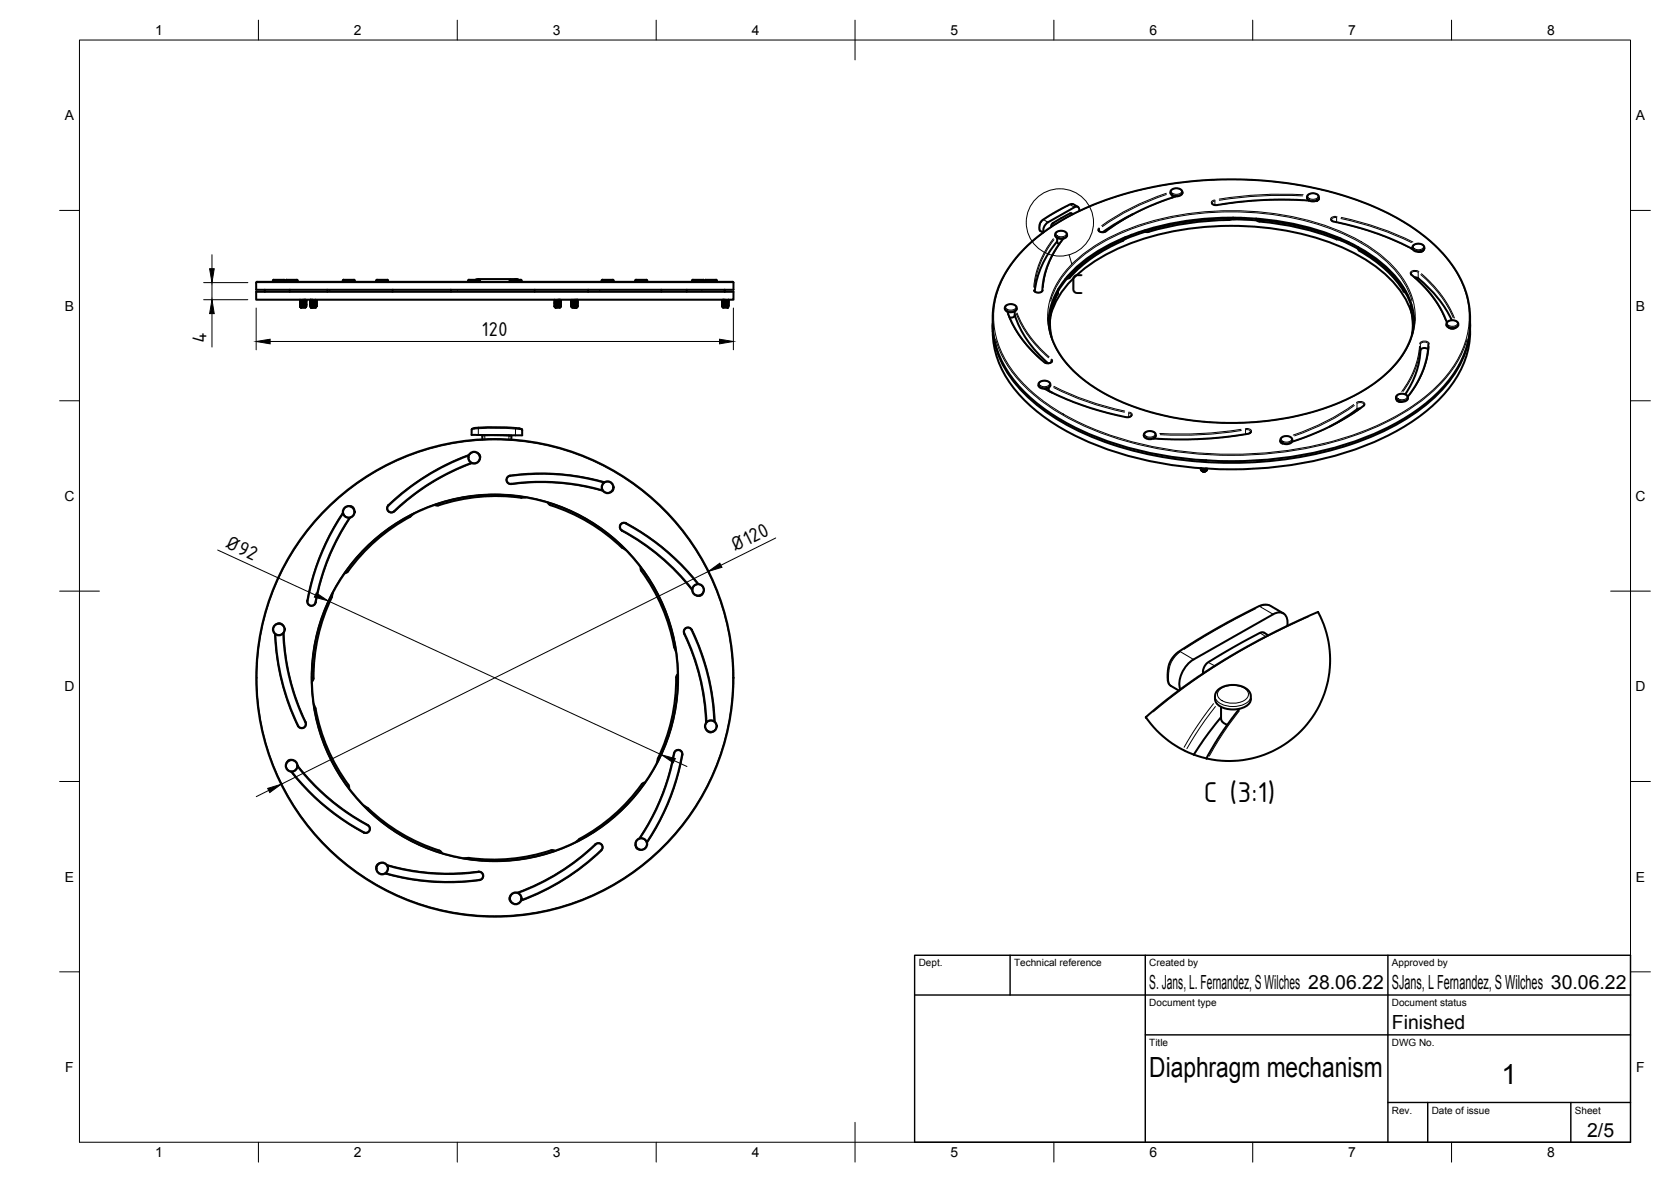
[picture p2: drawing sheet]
<svg xmlns="http://www.w3.org/2000/svg" width="420mm" height="297mm" viewBox="0 0 420 297" stroke-linecap="round" stroke-linejoin="round" font-family="sans-serif">
<!-- layer: Visible -->
<g fill="none" stroke="#000" stroke-width=".51">
<path d="M265.3 59.2l.3-.8 1.1-.4 1.2 .3 .3 .3 .1 .6M265.3 59.2a1.73 1.73 0 0 0 3 0M265.8 59.8v1M267.3 60l-2.3 3.3-1.5 3.3-.9 2.9-.6 3.7-.4 .3h-.6l-.7-.1-.2-.3M269.7 53.8l-.5-.2-2.8 1.5-1.7 1-.4 .9M271 52l-1.2-.7h-.6l-3.7 1.9-3.3 2-.7 .9-.2 1.4 .2 .5 .8 .4M271.4 53a.79 .79 0 0 0-.2-.9 .79 .79 0 0 0-1 0l-6.7 3.8a2.37 2.37 0 0 0-1.1 2.5M284.6 59l-2.3 1.5v-.4l.7-.5M284.9 53.8l-3.5 1.9-4.1 2.6M287.9 58.3l-4.9 1.7M294.3 48.5v-.4l.3-.4 1-.4 1.3 .3 .3 .4 .1 .5M294.3 48.5a1.73 1.73 0 0 0 3 0"/>
<path d="M294.8 49.2v.4M295.6 49.4l-4.6 1.6-5.2 2.3-4.2 2.4-3.7 2.5-1 .1-.5-.2-.2-.2M309.1 54.9a81.8 81.8 0 0 0-20.9 3l-.3-.1M309.1 55.3a78.4 78.4 0 0 0-20.8 3l-.8-.3M309.1 54.9v.4M310.2 55.1l5.7 .3M310.2 54.7l-1.1 .2M312.9 54.8l-3.8 .5M315.8 55v.1M315.8 55.1l.2 .4 .7 .2M315.9 55l.8 .3M316.7 55.7a68.4 68.4 0 0 1 19.4 4.4"/>
<path d="M316.7 55.3a68.4 68.4 0 0 1 19.4 4.4M328.8 49l.8-.4h.7l.8 .2 .5 .5a1.11 1.11 0 0 1-1.5 1.3 1.11 1.11 0 0 1-1.1-.2 1.11 1.11 0 0 1-.3-1.2zM329.1 50.4h.1M329.1 50.4l-4.7-.2h-6.2l-6.5 .5-5.9 .9-.8-.2-.2-.3M331.6 50l-.6 .4M334.8 55.3l.4 .4 5.9 1.4 5.4 1.7 4.2 1.6 4.5 2.2-.5-.3M336.1 59.7v.4M336.1 59.7l1 .3M64.4 73.3h120v2h-120zM64.6 70.8h119.6M64.6 70.8l-.2 .2v1.8h120v-1.8l-.2-.2M66.6 72.8v.5"/>
<path d="M68.6 70.5v.3M68.8 70.3h2.6M68.8 70.3l-.2 .2M71.4 70.3l.2 .5M72 70.3h2.6M72 70.3l-.2 .5M72.8 72.8v.5M74.6 70.3l.2 .2M74.8 70.5v.3M75.4 77.1h.1M75.4 75.6v.1M75.4 76h.1"/>
<path d="M75.4 76.3v.1M75.4 76.7h.1M75.4 77v.1M75.4 76.7l.3 .1M75.4 76.4l.3 .1M75.4 76l.3 .1M75.4 75.7l.3 .1M75.4 75.3l.3 .1M75.5 77.1l.2 .1M75.7 75.4v.1M75.7 75.8h.1M75.7 76.1v.1"/>
<path d="M75.7 76.5h.1M75.7 76.8v.1M75.7 77.2h.1M75.7 76.9l-.3 .1M75.7 76.5l-.3 .2M75.7 76.2l-.3 .1M75.7 75.8l-.3 .2M75.7 75.5l-.3 .1M75.7 77.2h-.1M76.5 75.3l-.8 .1M76.8 75.3l-1.1 .2M76.8 77.1l-1.1 .1"/>
<path d="M76.8 76.7l-1.1 .2M76.8 76.4l-1.1 .1M76.8 76l-1.1 .2M76.8 75.7l-1.1 .1M76.8 77l-1.1 .2M76.8 76.7l-1.1 .1M76.8 76.3l-1.1 .2M76.8 76l-1.1 .1M76.8 75.6l-1.1 .2M76.8 75.6v.1M76.8 76h.1M76.8 76.3v.1"/>
<path d="M76.8 76.7h.1M76.8 77v.1M76.8 76l.2 .1M76.8 77.1h.1M76.8 76.7l.2 .1M76.8 76.4l.2 .1M76.8 75.7l.2 .1M76.8 75.3l.2 .1M76.9 77.1l-.1 .2h-1.2M76.9 77.1l-1.3 .2M77 76.8l-1.6 .2M77 76.5l-1.6 .2"/>
<path d="M77 76.1l-1.6 .2M77 75.8l-1.6 .2M77 75.4l-1.6 .2M77 76.9l-1.6 .2M77 76.2l-1.6 .2M77 75.5l-1.6 .2M77 75.4v.1M77 75.8h.1M77 76.1v.1M77 76.5h.1M77 76.8v.1M77 76.9l-.2 .1"/>
<path d="M77 76.5l-.2 .2M77 76.2l-.2 .1M77 75.8l-.2 .2M77 75.5l-.2 .1M78 75.4h.1M78 75.7h.1M78 76.1h.1M78 76.4h.1M78 76.8h.1M78 76.8l.3 .1M78 76.5l.3 .1M78 76.1l.3 .1"/>
<path d="M78 75.8l.3 .1M78 75.4l.3 .1M78 77.1l.3 .2M78.1 75.3h-.1M78.1 75.3l-.1 .1M78.2 77.3h.1M78.3 77.1h.5l-.6 .2M78.3 77.1h-.3M78.3 76.3l-.3 .1M78.3 77.3h.1M78.3 75.5v.1M78.3 75.9h.1"/>
<path d="M78.3 76.2v.1M78.3 76.6h.1M78.3 76.9v.1M78.3 76.6l-.3 .2M78.3 75.9l-.3 .2M78.3 75.6l-.3 .1M78.3 77l-.3 .1M78.6 75.3l-.6 .1M79.4 77.2l-1.1 .1M79.4 76.8l-1.1 .2M79.4 76.4l-1.1 .2M79.4 76.1l-1.1 .2"/>
<path d="M79.4 75.7l-1.1 .2M79.4 75.4l-1.1 .2M79.4 77.1l-1.1 .2M79.4 76.8l-1.1 .1M79.4 76.1l-1.1 .1M79.4 75.4l-1.1 .1M79.4 75.4h.1M79.4 75.7h.1M79.4 76.1h.1M79.4 76.4h.1M79.4 76.8h.1M79.4 77.1v.1"/>
<path d="M79.4 76.8l.2 .1M79.4 77.1l.1 .1M79.4 76.4l.2 .2M79.4 76.1l.2 .1M79.4 75.7l.2 .2M79.4 75.4l.2 .1M79.4 75.3v.1M79.5 77.2l-1.2 .1M79.6 76.9l-1.3 .2M79.6 76.6l-1.6 .2M79.6 76.2l-1.6 .2M79.6 75.9l-1.6 .2"/>
<path d="M79.6 75.5l-1.6 .2M79.6 77l-.8 .1M79.6 76.3l-1.6 .2M79.6 75.6l-1.6 .2M79.6 75.5v.1M79.6 75.9h.1M79.6 76.2v.1M79.6 76.6h.1M79.6 76.9v.1M79.6 77l-.2 .1M79.6 76.6l-.2 .2M79.6 76.3l-.2 .1"/>
<path d="M79.6 75.9l-.2 .2M79.6 75.6l-.2 .1M82.3 72.8v.5M86.4 70.3h2.6M86.4 70.3l-.2 .5M89 70.3l.2 .5M94.6 70.5v.3M94.8 70.3h2.6M94.8 70.3l-.2 .2M97.4 70.3l.2 .5M98.7 72.8v.5M113.4 72.8v.5"/>
<path d="M117.9 70.3h2.6M117.9 70.3l-.2 .5M120.5 70.3l.2 .5M128.4 70.3h2.5M128.4 70.3l-.3 .5M129.6 70.1l.8 .2zM129.6 70.1h-9.3l-.8 .2M130.9 70.3l.2 .5M134.4 72.8v.5M139.4 77.1l.3 .1M139.4 75.6v.1M139.4 76h.1"/>
<path d="M139.4 76.3v.1M139.4 76.7h.1M139.4 77v.1M139.4 76.7l.3 .1M139.4 76.4l.3 .1M139.4 76l.3 .1M139.4 75.7l.3 .1M139.4 75.3l.3 .1M139.7 75.4v.1M139.7 75.8h.1M139.7 76.1v.1M139.7 76.5h.1"/>
<path d="M139.7 76.8v.1M139.7 77.2h.1M139.7 76.9l-.3 .1M139.7 76.5l-.3 .2M139.7 76.2l-.3 .1M139.7 75.8l-.3 .2M139.7 75.5l-.3 .1M139.7 77.2h-.1M140.5 75.3l-.8 .1M140.8 75.3l-1.1 .2M140.8 77.1l-1.1 .1M140.8 76.7l-1.1 .2"/>
<path d="M140.8 76.4l-1.1 .1M140.8 76l-1.1 .2M140.8 75.7l-1.1 .1M140.8 77l-1.1 .2M140.8 76.7l-1.1 .1M140.8 76.3l-1.1 .2M140.8 76l-1.1 .1M140.8 75.6l-1.1 .2M140.8 75.6v.1M140.8 76h.1M140.8 76.3v.1M140.8 76.7h.1"/>
<path d="M140.8 77v.1M140.8 77.1h.1M140.8 76.7l.2 .1M140.8 76.4l.2 .1M140.8 76l.2 .1M140.8 75.7l.2 .1M140.8 75.3l.2 .1M140.9 77.1l-.1 .2h-1.2M140.9 77.1l-1.3 .2M141 76.8l-1.6 .2M141 76.5l-1.6 .2M141 76.1l-1.6 .2"/>
<path d="M141 75.8l-1.6 .2M141 75.4l-1.6 .2M141 76.9l-1.6 .2M141 76.2l-1.6 .2M141 75.5l-1.6 .2M141 75.4v.1M141 75.8h.1M141 76.1v.1M141 76.5h.1M141 76.8v.1M141 76.9l-.2 .1M141 76.5l-.2 .2"/>
<path d="M141 76.2l-.2 .1M141 75.8l-.2 .2M141 75.5l-.2 .1M143.6 75.4v.1M143.6 75.8h.1M143.6 76.1v.1M143.6 76.5h.1M143.6 76.8v.1M143.6 76.8l1.4-.3 .2 .2zM143.6 76.1l1.4-.3 .2 .2zM143.6 75.5l1.6-.2-1.4 .3M143.6 76.9l.2 .1"/>
<path d="M143.6 76.5l.2 .2M143.6 76.2l.2 .1M143.6 75.8l.2 .2M143.6 75.5l.2 .1M143.7 77.1l.2 .2h1.1M143.7 77.1h1.5l-1 .2 .8-.1M143.8 75.3l-.2 .1M143.8 75.6v.1M143.8 76h.1M143.8 76.3v.1M143.8 76.7h.1M143.8 77v.1"/>
<path d="M144.8 75.3l-1.2 .1M145 77.2l-.3 .1M145 76.9l-1.3 .2M145 76.2l-1.4 .3M145 75.5l-1.4 .3M145 75.4v.1M145 76.1v.1M145 76.8v.1M145 77.2h.1M145 76.9l.2 .1M145 76.2l.2 .1M145 75.5l.2 .1"/>
<path d="M145.2 76.7l-1.4 .3M145.2 76.4l-1.4 .3M145.2 76l-1.4 .3M145.2 75.7l-1.4 .3M145.2 77l-.2 .1M145.2 76.3l-1.6 .2M145.2 75.6l-1.6 .2M145.2 77l-1 .3M145.2 76.7l-1.6 .2M145.2 76.4l-1.6 .1M145.2 76l-1.6 .2M145.2 75.7l-1.6 .1"/>
<path d="M145.2 75.6v.1M145.2 76h.1M145.2 76.3v.1M145.2 76.7h.1M147.9 72.8v.5M151.5 70.3h2.6M151.5 70.3l-.2 .5M154.1 70.3l.2 .5M159.9 70.3h2.6M159.9 70.3l-.2 .5M162.5 70.3l.2 .5M166.3 72.8v.5"/>
<path d="M172.7 72.8v.5M174.2 70.3h2.6M174.2 70.3l-.2 .5M176.8 70.3l.2 .5M177.4 70.3h2.6M177.5 70.3l-.3 .5M180.1 70.3l.2 .2M180.2 70.5v.3M181.6 75.5v.1M181.6 75.9h.1M181.6 76.2v.1M181.6 76.6h.1"/>
<path d="M181.6 76.9v.1M181.6 76.6l.2 .2M181.6 76.3l.2 .1M181.6 75.9l.2 .2M181.6 75.6l.2 .1M181.7 77.2l1.2 .1M181.8 75.3v.1M181.8 75.4h.1M181.8 76.1h.1M181.8 76.8h.1M181.8 76.8l-.2 .1M181.8 76.4l-.2 .2"/>
<path d="M181.8 76.1l-.2 .1M181.8 75.7l-.2 .2M181.8 75.4l-.2 .1M181.8 77.1l-.1 .1M181.9 75.3l-.1 .1M182.2 72.8v.5M182.3 75.3l-.5 .1M182.3 72.8v.5M182.9 77.3h.1M182.9 77l-1.1 .1M182.9 76.6l-1.1 .2M182.9 76.3l-1.1 .1"/>
<path d="M182.9 75.9l-1.1 .2M182.9 75.6l-1.1 .1M182.9 76.9l-1.1 .2M182.9 76.2l-1.1 .2M182.9 75.5l-1.1 .2M182.9 75.5v.1M182.9 75.9h.1M182.9 76.2v.1M182.9 76.6h.1M182.9 76.9v.1M182.9 76.6l.3 .2M182.9 77l.3 .1"/>
<path d="M182.9 76.3l.3 .1M182.9 75.9l.3 .2M182.9 75.6l.3 .1M183.1 75.3h.1M183.2 77.1l-1.5 .1M183.2 77.1l-.3 .2M183.2 76.8l-1.6 .1M183.2 76.4l-1.6 .2M183.2 76.1l-1.6 .1M183.2 75.7l-1.6 .2M183.2 75.3l-1.6 .2M183.2 76.8l-1.6 .2 .2 .1"/>
<path d="M183.2 76.1l-1.6 .2M183.2 75.4l-1.6 .2M183.2 75.4h.1M183.2 75.7h.1M183.2 76.1h.1M183.2 76.4h.1M183.2 76.8h.1M183.2 76.8l-.3 .1M183.2 76.5l-.3 .1M183.2 76.1l-.3 .1M183.2 75.8l-.3 .1M183.2 75.4l-.3 .1"/>
<path d="M252.8 76.9l.6-.4 .9-.1 .9 .3 .4 .5a.97 .97 0 0 1-1 1.2l-.4 .1a1.09 1.09 0 0 1-1.2-.2 1.09 1.09 0 0 1-.3-1.2zM253.3 78.3l.8 2.2 1.5 2.6 1.5 2.3 1.8 2.1 3.8 3.6 1.1 .2 .7-.5M255.1 78.3v1.1l-.6 .4h-.6M255.2 79.2a27.2 27.2 0 0 0 8.3 12.1M263.6 79.8a19.7 19.7 0 0 0 7.7 14.7l3.1 2.3 4.3 2.6 4.8 2.2 4.4 1.6 6.2 1.5 4.9 .9 5 .5 6.7 .2 5.1-.2 7.2-1 5.3-1.1 4-1.2 4.8-1.7 4.7-2.4 3.8-2.4 3.5-2.9a19 19 0 0 0 6.5-13.6M265.8 60.8l.5 .5M265.8 60.7a23.4 23.4 0 0 0-5.6 12.5M266 73.4v.4M266 73.4a16 16 0 0 0-1.6 11.3M266 73.8a16.6 16.6 0 0 0-2 7.5M266 72.8v.6M266.1 72.6l-.1 1.2"/>
<path d="M268.2 70.1l-2.2 3.1M269 69.4l-.8 .3M282.3 60.5a38.3 38.3 0 0 0-13.5 9.4l-.9 .2M282.3 60.1a37.7 37.7 0 0 0-13.3 9.3M336.1 60.1l3 .8M337.1 60.4l4.4 2.1M341.5 62.2v.4M341.5 62.6l.1 .3a31.5 31.5 0 0 1 11.4 10.3M341.5 62.1l.1 .4a31.7 31.7 0 0 1 11.4 10.3M353 72.8v.4M353 73.2l1 1M353 72.8l.6 .6"/>
<path d="M353.5 73.8l1.3 2.9M354.6 77.4l.4 1.9 .3 2.3M354.6 77v.4M354.8 68.8l3.1 3 2.5 3 1.9 2.8 1.5 3.4M354.9 76.6l-.3 .3a16.5 16.5 0 0 1 .4 7.2M354.9 78.7a24.6 24.6 0 0 0-10.9-13.1 64.9 64.9 0 0 0-34.8-8.8 66.2 66.2 0 0 0-32.7 8.1 27.2 27.2 0 0 0-11.8 12.7l-.5 1.6M355.4 61.6l.7-.3 .8-.1 .9 .3 .3 .5a.97 .97 0 0 1-1 1.2l-.5 .1a1.13 1.13 0 0 1-1.4-1.4zM355.7 69.7a2.14 2.14 0 0 1 1.8 1 30.1 30.1 0 0 1 7.5 9.8M357.5 63.1v.1M357.9 62.9l-.4 .3-.9 .1M249.6 81.7a23.6 23.6 0 0 0 6.4 17.1 52.8 52.8 0 0 0 23.3 14.4 98.7 98.7 0 0 0 63.9-1.2 51.1 51.1 0 0 0 20.1-13.2 23.9 23.9 0 0 0 6.4-15.5M249.6 81.5a24.7 24.7 0 0 0 8.7 18.1 60.6 60.6 0 0 0 25.9 13.5 98.4 98.4 0 0 0 60.6-3.4 47.4 47.4 0 0 0 20.2-14.7 22.6 22.6 0 0 0 4.6-13.5"/>
<path d="M261.1 96.8a1.73 1.73 0 0 0 3 0M261.1 96.8v-.4l.3-.4 1-.3 1.4 .3 .3 .4v.4M262.7 97.7l5.8 2.8 7.4 2.5 7.3 1.8h.8l.5-.4M263.6 80.5a19.4 19.4 0 0 1 6.7-13.1 49.2 49.2 0 0 1 24.5-11.3 74.9 74.9 0 0 1 42.5 3.9 34.9 34.9 0 0 1 15.5 12 17.4 17.4 0 0 1 2.8 8.5M263.7 97.5v.7M263.7 98.2l.8 .4M351.2 99.4l.6-.4 .9-.1 .8 .3 .5 .5a.96 .96 0 0 1-1 1.2l-.5 .1a1.1 1.1 0 0 1-1.2-.3 1.1 1.1 0 0 1-.2-1.1zM359.1 87.8a1.26 1.26 0 0 0-1.9 .2 21.1 21.1 0 0 1-3.9 11.1M359.2 86.6l-.5 3.6-.8 2.7-1.5 3.2-2.4 3.6M363.9 80.9l.7-.4h.9l.7 .2 .4 .5a1.11 1.11 0 0 1-1.4 1.3 1.1 1.1 0 0 1-1.2-.2 1.1 1.1 0 0 1-.3-1.2zM364.4 82.4l.6 .2 .9-.2M369.6 81.7v1.6"/>
<path d="M369.7 81.3a24.6 24.6 0 0 1-8.2 17.4 61.5 61.5 0 0 1-28.5 14.5 99.2 99.2 0 0 1-56.9-3.2 51.1 51.1 0 0 1-20.1-13.2 23.9 23.9 0 0 1-5.2-23.8 33.4 33.4 0 0 1 14.4-16.6 82 82 0 0 1 38.5-11.2l8.1-.1 9.5 .6a76.4 76.4 0 0 1 34.7 12 30.9 30.9 0 0 1 13.1 17.4l.4 2.6 .1 3.6M117.8 114.5a57 57 0 0 0-20.3 12.8 1 1 0 0 0 .3 1.3 1 1 0 0 0 1.3-.1 56.1 56.1 0 0 1 19.4-12.2M121.3 110.4l-.1-1 3.7-.1 3.7 .2-.1 1M128.2 119.6a57.7 57.7 0 0 1 23.7 1.6M128.3 119.6a1.01 1.01 0 0 0-.9 1.1 1.01 1.01 0 0 0 1.1 .9 55.8 55.8 0 0 1 23 1.6M129.6 107.6h1l.6 .3M129.7 107.6a63.4 63.4 0 0 0-9.9-.1l-.6 .1-.6 .3v1.4l12.7 .1-.1-1.5M287.6 109.5a1.73 1.73 0 0 0 3 0l-.3-.8-1.3-.4-1.1 .4-.3 .4v.4M290.2 110.1v.1M301.8 115.6l1.5 .1M301.9 117.8h.1M301.9 117.7l.1 .3 .6 .2 .5-.1 .4-.3"/>
<path d="M302 118l.2 .3 .5 .2M302.2 118.3l.1 .1M302.3 118.4l.3 .1M302.4 117.9h.5M302.9 118.2h-.5M303 118.4l-.5 .1M303.1 118.4h-.8M303.2 117.8l-.7 .1-.5-.2 .5 .2 .8-.1M303.2 118.4l-.7 .1M303.3 118.3l-1 .1M303.3 118.3l-.6 .1M303.5 117.8l-.1 .4-.7 .3"/>
<path d="M303.5 117.8l-.6 .4-.8-.1-.2-.3M303.5 117.9l-.2 .4M303.5 117.9h.1M314.5 108.5l-.4 .4-1 .2-8.5 1.1-6 .2-8.6-.2M322 111l.5 .4M322.2 110l.7-.4h.8l.9 .3 .3 .4a.97 .97 0 0 1-1 1.3h-.4a1.09 1.09 0 0 1-1.2-.2 1.09 1.09 0 0 1-.3-1.1zM322.4 111.4h.1M342 102.6l-.8 .2-3.6 2.6-3.3 1.8M343 101.8l-3.3 2.4-4.7 2.7-5.6 2.5-4.5 1.6M351.2 100.6l.5 .4h.7M351.4 100.7v.1M86.2 129a56 56 0 0 0-8.9 22.4 1 1 0 0 0 1 .8 1 1 0 0 0 1-.8 55.6 55.6 0 0 1 8.6-21.3"/>
<path d="M104 129.1l-.6 .5a48.7 48.7 0 0 0-16.1 14.3l-.6 .1M109.3 126.9l.9 .1M132.2 125l-1.1 .1a46 46 0 0 0-20.8 1.9M137.8 126.3l.3 .5a47.2 47.2 0 0 1 18.3 10.9M156.4 137.6l1 .6M156.4 133.3a56.2 56.2 0 0 1 17.6 14.8M157.4 131.6a57.7 57.7 0 0 1 18.1 15.2M157.4 131.5a1.01 1.01 0 0 0-1.4 .4 1.01 1.01 0 0 0 .4 1.4M69.2 159.4a56.5 56.5 0 0 0 6 23.3 1.01 1.01 0 0 0 1.3 0 1.01 1.01 0 0 0 .3-1.2M71.2 159.2a56.2 56.2 0 0 0 5.6 22.3M83.5 150.1a47 47 0 0 0-4.7 20.7l-.4 .5M83.7 149l-.3 1.1"/>
<path d="M161.1 142.6v.6a48.4 48.4 0 0 1 8.5 19.7l.4 .8M172.1 159.2a1 1 0 0 1 .4-1.4 1 1 0 0 1 1.4 .5 58.1 58.1 0 0 1 5.7 23M172.1 159.2a56.2 56.2 0 0 1 5.5 22.3M317.9 159l-.6-.1-.5 .1-6.7 3.7-6.4 3.8-1 1.3-.2 1.4M317.9 159l1 .7M322.7 154.1l-3.5-2-1.2-.2-1 .2-10.3 5.4-10.5 6.4-1.2 1.2-1 1.6-.3 1.5-.1 2.1 .2 1.2 .3 .7 2.3 1.3M323.7 157.3a2.49 2.49 0 0 0-2-3.4l-1.6 .5-20 11.3a7.1 7.1 0 0 0-3.3 7.5M78.9 177l.3 .8a48.4 48.4 0 0 0 8.5 19.7l.1 .6M170.4 169.4l-.3 .5a48.5 48.5 0 0 1-4.7 21l-.2 .8M306.2 173.4l.9-.6 .9-.4 1.3-.2h1.6l1.5 .3 .8 .5 .8 .6 .4 .7a2.86 2.86 0 0 1-2.6 3.8 6.1 6.1 0 0 1-5.9-1.4l-.3-.5-.1-1.3 .2-.7zM307 177.7v2.9a1.79 1.79 0 0 0 1.6 1.5M311.6 178.1l-4.7 6.6-3.6 5.9"/>
<path d="M74.8 192.6a58.1 58.1 0 0 0 17.9 15 1.01 1.01 0 0 1 0 1.3 1.01 1.01 0 0 1-1.2 .3 58.4 58.4 0 0 1-18.2-15.3M162.2 196.6l-.6 .2a48.9 48.9 0 0 1-16.1 14.2l-.7 .6M171.5 189.7a57.9 57.9 0 0 1-8.9 21.9M171.5 189.7a1.01 1.01 0 0 0-.8-1.2 1.01 1.01 0 0 0-1.2 .8 55.7 55.7 0 0 1-8.6 21.4M300.2 189.6l-2.6-1.1a25.8 25.8 0 0 1-9.5-8.2l3.9-3.4 5.1-3.9 5.3-3.7 5.7-3.6 11.7-6.5 11.6-5.4a25.4 25.4 0 0 1-2.1 27.4 25.4 25.4 0 0 1-26 9.4M300.2 189.6l3.1 1M307 180.2l-4.3 5.6-2.5 3.8M91.5 202.5l.7 .4a48.5 48.5 0 0 0 18.5 11l.4 .5M97 219.5a58.5 58.5 0 0 0 23.6 1.6M97.4 217.5a57.6 57.6 0 0 0 23.3 1.6 1.01 1.01 0 0 1 .8 1.1 1.01 1.01 0 0 1-.9 .9M117.8 215.6l-1.2 .1M139.5 213.8l-.6-.2a47.3 47.3 0 0 1-21.1 2"/>
<path d="M151.1 213.7a58.2 58.2 0 0 1-20 12.5M151.2 213.7a1 1 0 0 0 0-1.5 1 1 0 0 0-1.4 0 56.2 56.2 0 0 1-19.5 12.2"/>
<circle cx="119.2" cy="115" r="1.49"/>
<circle cx="87.7" cy="128.6" r="1.49"/>
<circle cx="152.8" cy="122.4" r="1.49"/>
<circle cx="70.1" cy="158.2" r="1.49"/>
<circle cx="175.5" cy="148.2" r="1.49"/>
<circle cx="124.4" cy="170.3" r="60"/>
<circle cx="124.4" cy="170.3" r="46"/>
<circle cx="73.3" cy="192.4" r="1.49"/>
<circle cx="178.7" cy="182.5" r="1.49"/>
<circle cx="96.1" cy="218.2" r="1.49"/>
<circle cx="161.2" cy="212.1" r="1.49"/>
<circle cx="129.7" cy="225.8" r="1.49"/>
</g>
<!-- layer: Visible Narrow -->
<g fill="none" stroke="#000" stroke-width=".25">
<path d="M261.6 55.9h.1M262.3 55.2h.1M262.4 55.2l-.9 1.1-.1 1.4 .2 .4M262.4 55.2l1 .6M264.8 56.1l.4 .3M264.9 60a22.8 22.8 0 0 0-5 12.2M265.3 59.1a1.86 1.86 0 0 0 3 0M265.6 58.5a1.6 1.6 0 0 1 2.5 .3 1.5 1.5 0 0 1-2.6 0zM268.7 51.6l-6 3.4M269 51.4h.1M269.1 53.6l.4 .3M269.1 51.5l1 .5"/>
<path d="M269.8 51.3h.1M269.8 51.3l.2 .1M269.8 51.3l-.7 .1M276.2 57.4l-.1 .2a1.26 1.26 0 0 0 2 .6M276.3 57.3l.1 .2M276.4 57.5l-.2 .3M276.4 57.5v.6M278.2 58.1h-.1M288.8 57.9v.3M293.3 48.6a61.1 61.1 0 0 0-16.3 8.1M293.3 48.9a60.8 60.8 0 0 0-16.1 8.1M294.3 48.4a1.86 1.86 0 0 0 3 0"/>
<path d="M294.6 47.8a1.6 1.6 0 0 1 2.5 .3 1.5 1.5 0 0 1-2.6 0zM294.7 49.7a58.8 58.8 0 0 0-15.8 7.9M297.3 48.1a.47 .47 0 0 1-.1 .8M305.2 50.3l-.6 .6a1.02 1.02 0 0 0 1.3 .7M305.4 50.5l-.6 .5M305.4 50.2l.1 .3M305.5 50.6v.9M306.1 51.5v.1M316.7 55.3v.4M327.5 49.2l-4.5-.1-6 .1-6 .5-4.4 .6M327.7 48.9l-4.6-.1-6.1 .1-6 .5-4.4 .6M328.1 50.4l-4.5-.2-6 .1-6 .5-4.4 .6"/>
<path d="M328.7 49.6a1.86 1.86 0 0 0 2.9 0M328.9 49.1a1.6 1.6 0 0 1 2.5 .2 1.5 1.5 0 0 1-2.6 0zM331.6 50h.1M331.7 49.6v.5l-.8 .4M335.4 55.7h.1M336 54.4h-.5a.78 .78 0 0 0-.9 .9l.6 .4M336 54.7l-.8 .1-.4 .4M336.1 54.8v1M336.2 54.4l-.1 .3M336.5 56a71.8 71.8 0 0 1 17.8 6.2M337.2 54.9l4.1 1a73 73 0 0 1 13.6 5.1M337.3 54.6a75.5 75.5 0 0 1 18 6.2"/>
<path d="M64.4 71h120M66.6 72.8v.5M68.6 70.5h3M71.8 70.5h3M82.9 72.8v.5M86.2 70.5h3M94.6 70.5h3M115.1 72.8v.5M117.7 70.5h3M128.1 70.5h3M129.6 70.1l.8 .2M150.8 72.8v.5"/>
<path d="M151.3 70.5h3M159.7 70.5h3M174 70.5h3M176.5 72.8v.5M177.2 70.5h3M252.7 77.5a1.86 1.86 0 0 0 2.9 0M253 76.9a1.6 1.6 0 0 1 2.5 .3 1.5 1.5 0 0 1-2.6 0zM253.4 78.9a29.1 29.1 0 0 0 8.4 11.6M255.5 78.8a28 28 0 0 0 8.1 11.1M255.7 78.7a27.9 27.9 0 0 0 8.1 11M257.6 62.6a57.9 57.9 0 0 1 26-14.1 98.8 98.8 0 0 1 58.9 2.3 50.8 50.8 0 0 1 21 13.8 21.8 21.8 0 0 1 4 23.8 36.2 36.2 0 0 1-15.6 15.6 86.4 86.4 0 0 1-42.3 10.2 86.4 86.4 0 0 1-42.3-10.2 36.2 36.2 0 0 1-15.5-15.6 21.3 21.3 0 0 1 2.4-21.8zM259.9 73a1.49 1.49 0 0 0 2.4 0"/>
<path d="M259.9 72.9l.2 .1M260.1 73v.1M260.1 73h.1M262.3 72.9l-.2 .1M264.2 75.6a23.9 23.9 0 0 1 10.6-13.2 62.2 62.2 0 0 1 31.9-9.1 67.4 67.4 0 0 1 35.8 7.9 27.4 27.4 0 0 1 12 12.8l.6 1.6M265 60.2a22.9 22.9 0 0 0-4.9 12.1M267 60.6a22 22 0 0 0-4.7 11.6M268.9 69.4v.4M269.2 66.7a47.2 47.2 0 0 1 23-11.8 75.4 75.4 0 0 1 45.4 3.5 34.7 34.7 0 0 1 15.2 11.6 16.7 16.7 0 0 1-1.3 20.9 40.1 40.1 0 0 1-19 11.9 75.4 75.4 0 0 1-50.8-1.9 34.7 34.7 0 0 1-15.2-11.7 16.7 16.7 0 0 1 1.2-20.9zM341.8 62.6v.4M354.6 77.1v.4M354.8 69h.1"/>
<path d="M355.2 62.3a1.86 1.86 0 0 0 2.9 0M355.4 61.7a1.6 1.6 0 0 1 2.5 .3 1.5 1.5 0 0 1-2.6 0zM355.4 69.6a27.9 27.9 0 0 1 8.1 10.9M356.5 68.4l-1-.2-.7 .5M356.6 68.5v1.4M356.6 68.2l-.7-.2a.84 .84 0 0 0-.9 0 .84 .84 0 0 0-.3 .9M356.8 68.2l-.2 .3M357.2 69a29.4 29.4 0 0 1 8.2 10.9M357.4 68.8a29.4 29.4 0 0 1 8.3 11.1M357.6 63.1v.1M358.1 62.7l-.5 .5-1.1 .1M250.3 85.2a29.7 29.7 0 0 0 10.9 15.1 72.2 72.2 0 0 0 34.1 13.1 96.8 96.8 0 0 0 50.6-6 46.9 46.9 0 0 0 19.1-14.2 24.8 24.8 0 0 0 3.9-8"/>
<path d="M261.1 96.7a1.86 1.86 0 0 0 3 0M261.4 96.1a1.6 1.6 0 0 1 2.5 .3 1.5 1.5 0 0 1-2.6 0zM262.5 91h.1M263.5 98.2a75 75 0 0 0 18.5 6.4M264.3 90.5v.5M264.5 90.2l-.2 .3 .2 .3M264.5 90.3l.2 .3a1.31 1.31 0 0 1-2.1 .5M265 97.4a72.2 72.2 0 0 0 17.7 6.2M265 97.1a71.9 71.9 0 0 0 17.8 6.2M351.3 99.4a1.6 1.6 0 0 1 2.5 .3 1.5 1.5 0 0 1-2.6 0zM356.9 87a21.6 21.6 0 0 1-4.4 11.4M357 86.4l.2 .1"/>
<path d="M357 86.3a1.49 1.49 0 0 1 2.4 0M357.1 87.2a21.6 21.6 0 0 1-4.3 11.1M357.1 86.6v1.4M357.2 86.4a1.26 1.26 0 0 1 2 .1M359.3 87.1a22.6 22.6 0 0 1-4.8 12.1M359.3 86.4l-.1 .1M363.7 81.5a1.86 1.86 0 0 0 3 0M364 81a1.6 1.6 0 0 1 2.5 .3 1.5 1.5 0 0 1-2.6 0zM364.2 82.3a1.79 1.79 0 0 0 1.9 0M117.9 114.2a59 59 0 0 0-20.3 12.7M118.8 116.5a56 56 0 0 0-19.6 12.1M119.3 107.8l-.7 .2"/>
<path d="M119.4 107.5l-.1 .3M119.9 113.7a1.2 1.2 0 0 1 .7 2M120.3 107.5v.2M120.3 107.7l-1 .1M120.3 107.7v1.6M120.3 107.7l4.7-.1 4.6 .2M121.9 109.4v1M128 109.4l-.1 1.1M128.2 119.4a1.2 1.2 0 0 0-1 1.3 1.2 1.2 0 0 0 1.4 1.1M128.2 119.6v-.2a58 58 0 0 1 23.9 1.7M129.6 107.8l1.7 .3M129.6 107.8v1.6"/>
<path d="M129.7 107.6l-.1 .2M130.5 107.6l.2 .3M283.1 104.8h.1M283.8 103.9v.9M283.9 103.5l-.1 .3M283.9 103.8l.6 .5M284.1 103.6l.6 .6a1.07 1.07 0 0 1-1.4 .7M287.6 109.1l-.1 .5 .2 .2M287.7 109.4a1.86 1.86 0 0 0 2.9 0M287.9 108.8a1.6 1.6 0 0 1 2.5 .3 1.5 1.5 0 0 1-2.6 0zM312 107.9l-4.3 .6-5.8 .5-5.9 .1-4.4-.2M312.1 108.2l-4.3 .6-5.8 .4-5.9 .2-4.4-.2"/>
<path d="M312.7 109.2a99.8 99.8 0 0 1-21.5 1.1M313.1 107.7l.1 .3M313.2 108v1.1M313.3 108l.8 .1 .4 .4M313.3 107.7h.5a.74 .74 0 0 1 .8 .9l-.6 .4M313.8 109h.1M321.9 110.6v.5l.7 .4M322 110.6a1.86 1.86 0 0 0 2.9 0M322 111h.1M322.3 110.1a1.6 1.6 0 0 1 2.5 .3 1.5 1.5 0 0 1-2.6 0zM340.4 101.7a57.5 57.5 0 0 1-15.2 7.6M340.5 101.9a57.5 57.5 0 0 1-15 7.6"/>
<path d="M341.1 101.2l.1 .2M341.2 101.1l.7-.2a.8 .8 0 0 1 .9 .1 .8 .8 0 0 1 .3 .9M341.2 101.5v1.3M341.3 101.3l1-.1 .7 .5M342.2 102.5a60.3 60.3 0 0 1-16.3 8.2M343 102h-.1M351 100.3l.5 .6 1.1 .1M351 100a1.86 1.86 0 0 0 3 0M351.3 100.7h.1M86.2 128.7a58.2 58.2 0 0 0-9.1 22.3M87.4 127.2a1.2 1.2 0 0 1 1.8 1.2M88.2 130.1a56 56 0 0 0-8.7 21.3"/>
<path d="M97.6 126.9l.1 .1M97.6 126.9a1.2 1.2 0 0 0-.1 1.7 1.2 1.2 0 0 0 1.7 0l-.1-.1M128.5 121.6v.2M128.5 121.8a56.4 56.4 0 0 1 23.2 1.7M154.2 122a1.2 1.2 0 0 1-1 1.9M156.4 133.3v.1a58.3 58.3 0 0 1 17.6 15M157.5 131.4a58.4 58.4 0 0 1 18.3 15.4M157.5 131.4l-.1 .2M157.5 131.4a1.2 1.2 0 0 0-1.7 .4 1.2 1.2 0 0 0 .5 1.7M69 159.2a58.2 58.2 0 0 0 5.8 23.3M69.3 156.9a1.2 1.2 0 0 1 2 .4M71.4 158.9a56 56 0 0 0 5.6 22.5"/>
<path d="M77.1 151h.2M77.2 151a1.2 1.2 0 0 0 .9 1.4 1.2 1.2 0 0 0 1.4-1M79.3 151.4h.2M171.9 159.3a55.6 55.6 0 0 1 5.5 22.5M172.1 159.2l-.2 .1M174.1 158.2l-.2 .1M174.1 158.2a1.2 1.2 0 0 0-1.6-.5 1.2 1.2 0 0 0-.6 1.6M174.1 158.2a58.4 58.4 0 0 1 5.7 23.3M176.9 148.8a1.2 1.2 0 0 1-1.8 .9M315.7 153l-10.5 5.6-7.5 4.6M316.9 159.1l1.3 .8M317 152.5l3 1.8"/>
<path d="M319.1 152.1h.1M319.1 152.1l.5 .2M319.1 152.1l-1-.1-1.6 .4M329 155a162.6 162.6 0 0 0-39 23.9M294.5 165.8l.3 .1M296.4 163.7l.4 .1M296.8 163.8l-1.7 1.7-1 2-.2 1.5-.1 2 .2 .9 .4 .5M297 163.9l3 1.7M303.8 166.5l1.6 .8M305.1 176.8l-3.9 5.5-3.5 5.5M305.6 175.4a4.4 4.4 0 0 0 4.4 2.2 4.4 4.4 0 0 0 4.5-2.2M305.6 177.6l-3.8 5.2-3.4 5.4"/>
<path d="M306.7 173.3a5.4 5.4 0 0 1 7 .4 1.89 1.89 0 0 1-1.5 2.7 5.4 5.4 0 0 1-5.9-1.2 1.47 1.47 0 0 1 .4-1.9zM311.6 178.6l-4.1 5.7-3.4 5.7M73.1 193.9a58.4 58.4 0 0 0 18.3 15.4M73.8 191a1.2 1.2 0 0 0-1.9 .9M74.8 192.3a56 56 0 0 0 17.7 14.9M75 182.4l-.2 .1M76.9 181.4l-.1 .1M76.9 181.4a1.2 1.2 0 0 1-.5 1.6 1.2 1.2 0 0 1-1.6-.5M169.3 189.3a56 56 0 0 1-8.7 21.5M169.3 189.3h.2M169.4 189.3a1.2 1.2 0 0 1 1.3-1 1.2 1.2 0 0 1 1 1.4M171.5 189.7h.2"/>
<path d="M171.7 189.7a58.1 58.1 0 0 1-9 22.2M177.5 183.4a1.2 1.2 0 0 0 2.1 .4M91.5 209.2l-.1 .1M92.4 207.4l.1-.1a1.15 1.15 0 0 1 .5 1.6 1.15 1.15 0 0 1-1.6 .4M95.6 216.8a1.2 1.2 0 0 0-.9 1.9M96.7 219.6a58.6 58.6 0 0 0 23.9 1.7v-.2M97.2 217.2a56 56 0 0 0 23.1 1.7M120.3 218.9a1.2 1.2 0 0 1 1.3 1 1.2 1.2 0 0 1-1 1.4M120.3 218.9v.2M149.6 212.1a56 56 0 0 1-19.7 12.2M149.6 212.1l.2 .1M149.6 212.1a1.2 1.2 0 0 1 1.7 0 1.2 1.2 0 0 1 0 1.7"/>
<path d="M151.2 213.7l.1 .1M151.3 213.8a58.4 58.4 0 0 1-20.3 12.7M159.7 212.1a1.2 1.2 0 0 0 1.5 1.5M128.4 224.9a1.2 1.2 0 0 0 .3 2"/>
<circle cx="119.2" cy="115" r="1.3"/>
<circle cx="87.7" cy="128.6" r="1.3"/>
<circle cx="152.8" cy="122.4" r="1.3"/>
<circle cx="70.1" cy="158.2" r="1.3"/>
<circle cx="175.5" cy="148.2" r="1.3"/>
<circle cx="124.4" cy="170.3" r="46.2"/>
<circle cx="124.4" cy="170.3" r="59.8"/>
<circle cx="73.3" cy="192.4" r="1.3"/>
<circle cx="178.7" cy="182.5" r="1.3"/>
<circle cx="96.1" cy="218.2" r="1.3"/>
<circle cx="161.2" cy="212.1" r="1.3"/>
<circle cx="129.7" cy="225.8" r="1.3"/>
</g>
<!-- layer: Visible -->
<circle cx="331.1" cy="50.4" r=".24" fill="#000" stroke="#000" stroke-width=".25"/>
<!-- layer: Border -->
<g fill="none" stroke="#000" stroke-width=".25">
<path d="M20 10.1h390v276.9h-390zM65 5.1v5M115 5.1v5M165 5.1v5M215 5.1v10M265 5.1v5M315 5.1v5M365 5.1v5M15 52.9h5M410 52.9h5M15 100.7h5M410 100.7h5"/>
<path d="M15 148.6h10M405 148.6h10M15 196.4h5M410 196.4h5M15 244.2h5M410 244.2h5M65 287v5M115 287v5M165 287v5M215 282.1v9.9M265 287v5M315 287v5"/>
<path d="M365 287v5"/>
</g>
<!-- layer: TitleBlock -->
<path d="M230 240.1h180v46.9h-180zM230 250h180M254 240.1v9.9M288 240.1v46.9M349 240.1v46.9M288 260.1h122M349 277.1h61M359 277.1v9.9M395 277.1v9.9" fill="none" stroke="#000" stroke-width=".36"/>
<!-- layer: Annotations -->
<g fill="none" stroke="#000" stroke-width=".25">
<path d="M268.8 64l.7 2.3"/>
<circle cx="266.5" cy="55.9" r="8.5"/>
</g>
<!-- layer: Dimensions -->
<g fill="none" stroke="#000" stroke-width=".25">
<path d="M51.2 75.3h11.1M51.2 71h11.1M53.3 64v3.5M53.3 71v4.3M53.3 78.8v8.4M64.4 77.4v10.5M184.4 77.4v10.5M67.9 85.8h113M54.7 138.2l24.6 11.3M195.1 135.2l-13.8 6.9M82.5 151l83.9 38.7M178.1 143.6l-107.4 53.5"/>
<path d="M67.6 198.6l-3.2 1.6M169.5 191.2l3.2 1.4"/>
</g>
<path d="M52.7 67.5h1.2l-.6 3.5zM53.3 75.3l.6 3.5h-1.2zM64.4 85.8l3.5-.6v1.2zM180.9 85.2l3.5 .6-3.5 .6zM79.5 149l3 2-3.5-.9zM178.1 143.6l2.9-2.1 .5 1.1zM67.3 198.1l3.4-1-2.9 2.1zM166.4 189.7l3.4 .9-.5 1.1z" fill="#000" stroke="#000" stroke-width=".25"/>
<g font-size="7.8">
<text x="269.2" y="73.8">C</text>
<text x="302.7" y="201.6">C (3:1)</text>
</g>
<g font-size="7">
<text x="289" y="270.6">Diaphragm mechanism</text>
<text x="377.5" y="272.3">1</text>
</g>
<g font-size="5.4">
<text x="51.9" y="86.2" transform="rotate(-90 51.9 86.2)">4</text>
<text x="121.1" y="84.4">120</text>
<text x="56.3" y="137.4" transform="rotate(25 56.3 137.4)">Ø92</text>
<text x="184.7" y="138.8" transform="rotate(-26 184.7 138.8)">Ø120</text>
</g>
<g font-size="4.9">
<text x="289" y="248.5">S. Jans, L. Fernandez, S Wilches 28.06.22</text>
<text x="350" y="248.5">SJans, L Fernandez, S Wilches 30.06.22</text>
<text x="350" y="258.6">Finished</text>
<text x="399.1" y="285.7">2/5</text>
</g>
<g font-size="3.5">
<text x="39" y="8.8">1</text>
<text x="89" y="8.8">2</text>
<text x="139" y="8.8">3</text>
<text x="189" y="8.8">4</text>
<text x="239" y="8.8">5</text>
<text x="289" y="8.8">6</text>
<text x="339" y="8.8">7</text>
<text x="389" y="8.8">8</text>
<text x="16.3" y="30.2">A</text>
<text x="411.3" y="30.2">A</text>
<text x="16.3" y="78">B</text>
<text x="411.3" y="78">B</text>
<text x="16.2" y="125.9">C</text>
<text x="411.2" y="125.9">C</text>
<text x="16.2" y="173.7">D</text>
<text x="411.2" y="173.7">D</text>
<text x="16.3" y="221.6">E</text>
<text x="411.3" y="221.6">E</text>
<text x="16.4" y="269.4">F</text>
<text x="411.4" y="269.4">F</text>
<text x="39" y="290.8">1</text>
<text x="89" y="290.8">2</text>
<text x="139" y="290.8">3</text>
<text x="189" y="290.8">4</text>
<text x="239" y="290.8">5</text>
<text x="289" y="290.8">6</text>
<text x="339" y="290.8">7</text>
<text x="389" y="290.8">8</text>
</g>
<g font-size="2.5">
<text x="231" y="242.9">Dept.</text>
<text x="255" y="242.9">Technical reference</text>
<text x="289" y="242.9">Created by</text>
<text x="350" y="242.9">Approved by</text>
<text x="289" y="252.8">Document type</text>
<text x="350" y="252.8">Document status</text>
<text x="289" y="262.9">Title</text>
<text x="350" y="262.9">DWG No.</text>
<text x="350" y="279.9">Rev.</text>
<text x="360" y="279.9">Date of issue</text>
<text x="396" y="279.9">Sheet</text>
</g>
</svg>
